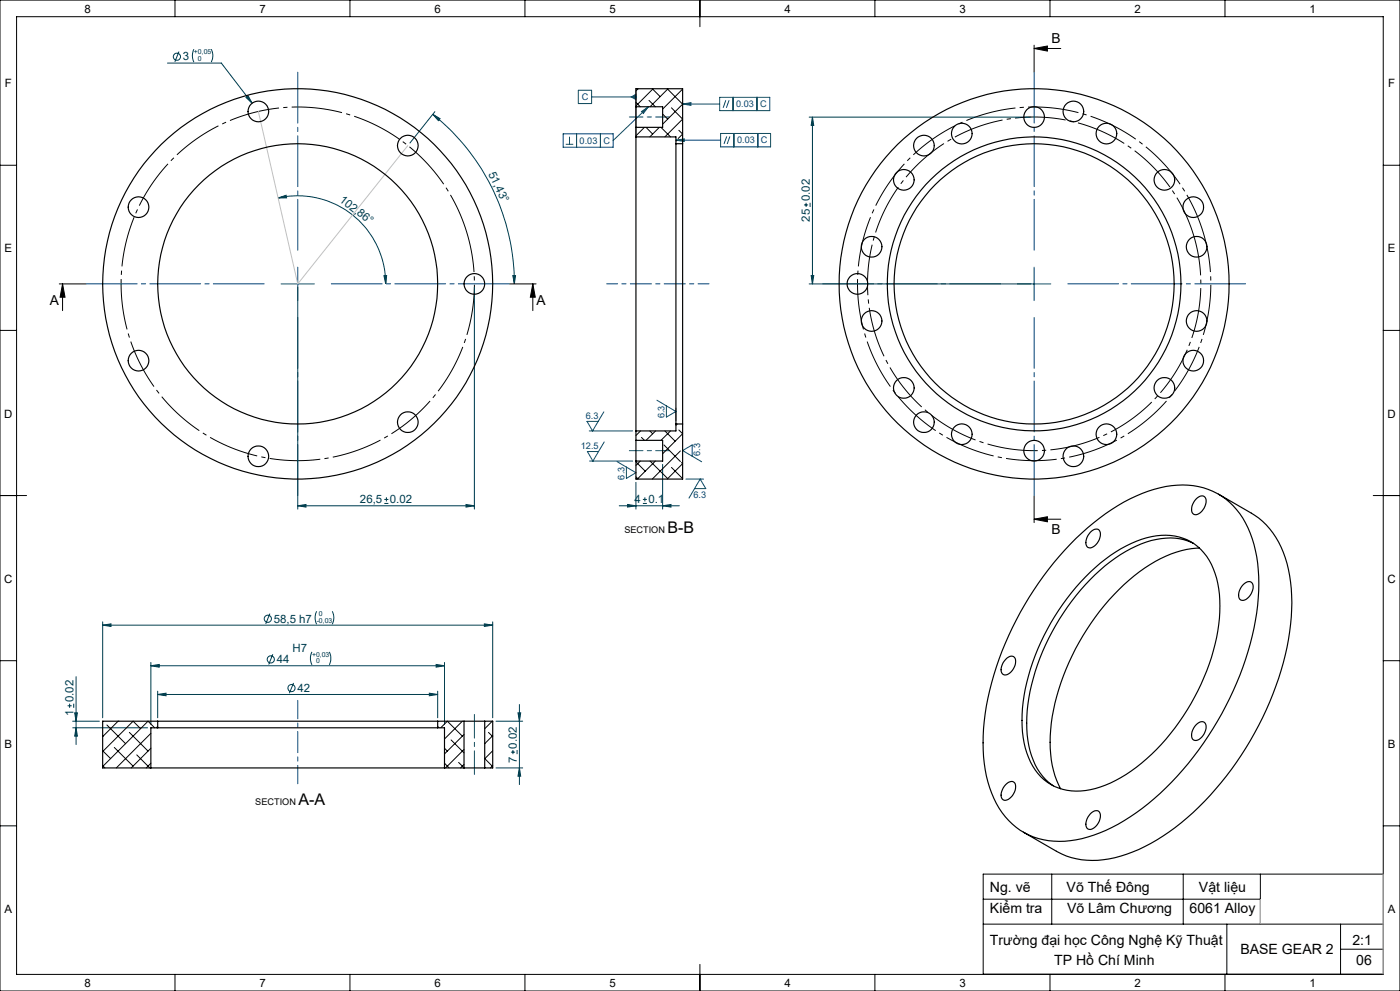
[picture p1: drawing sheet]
<svg xmlns="http://www.w3.org/2000/svg" width="420mm" height="297mm" viewBox="0 0 420 297" stroke-linecap="round" stroke-linejoin="round" font-family="sans-serif">
<g fill="none" stroke="#004040" stroke-width=".3">
<path d="M50.2 18.9h16.2l9.2 12M53.7 15.4l-1.2 3.1M58.2 14.7l-.5 1.8 .5 2.1M63.4 14.7l.5 1.8-.5 2.1M73.8 29.2l.6-.5 1.2 2.2zM129.8 34.3l2.2 1.3-.5 .6zM129.8 34.3a64.9 64.9 0 0 1 24.5 50.8M130.5 33.5l-7.5 9.4M242.7 35.1h66.5M243.7 35.1v50M243.7 35.1l.4 2.5h-.8zM83.4 59.3l2.4-.8 .2 .8z"/>
<path d="M83.4 59.3a26.4 26.4 0 0 1 32.3 25.8M241.2 61.4h1.2M241.8 60.8v1.2M243 60.8v1.2M89.3 86.1v66.5M115.2 82.6h.8l-.3 2.5zM142.3 86.1v66.5M153.8 82.6h.9l-.4 2.5zM242.7 85.1h66.5M243.3 82.6h.8l-.4 2.5zM198.8 139.2v13.4M89.3 151.6l2.5-.4v.8z"/>
<path d="M89.3 151.6h53M115.3 150.9h1.2M115.3 149.7h1.2M115.9 149v1.3M139.8 151.2l2.5 .4-2.5 .4zM185.8 151.6h18M188.3 151.2l2.5 .4-2.5 .4zM190.8 144.6v8M192.9 150.9h1.2M192.9 149.7h1.2M193.5 149v1.3M198.8 151.6l2.5-.4v.8z"/>
<path d="M30.8 187.4l2.5-.4v.7zM30.8 186.4v28.7M30.8 187.4h117M45.3 199.5l2.5-.4v.9zM45.3 198.5v18.6M45.3 199.5h88M81 183.9l-1.3 3.1M81.8 196.1l-1.2 3M93.6 195.4l-.5 1.4v1l.5 1.4M95 183.2l-.5 1.5 .2 1.5 .3 .9M98.8 195.4l.4 1.4v1.3l-.4 1.1M99.7 183.2l.5 1.8-.5 2.1"/>
<path d="M130.8 199.1l2.5 .4-2.5 .5zM133.3 198.5v18.6M145.3 187l2.5 .4-2.5 .3zM147.8 186.4v28.7M20.3 211.5h1.2M20.9 210.9v1.2M21.8 216.1h8M21.8 218.1h22.5M22.1 210.9v1.2M22.4 213.6h.8l-.4 2.5zM22.8 202.8v20.3M22.8 218.1l.4 2.5h-.8z"/>
<path d="M47.3 208.1l2.5-.4v.8zM47.3 207.1v8M47.3 208.1h84M88.1 204.7l-1.3 3M128.8 207.7l2.5 .4-2.5 .4zM131.3 207.1v8M148.8 216.1h8M155.4 213.6h.8l-.4 2.5zM155.8 211.1v24M148.8 230.1h8M153.3 225.4h1.2M153.9 224.8v1.2"/>
<path d="M155.1 224.8v1.2M155.8 230.1l.4 2.5h-.8z"/>
<circle cx="53.1" cy="17" r="1.08"/>
<circle cx="80.3" cy="185.5" r="1.07"/>
<circle cx="81.2" cy="197.6" r="1.07"/>
<circle cx="87.4" cy="206.2" r="1.07"/>
</g>
<g fill="none" stroke="#004080" stroke-width=".3">
<path d="M173.5 27.1h4v3.9h-4zM177.5 29.1h13.3M189.4 29.1l1.4-.8v1.5zM190.8 27.3v13.7M192.4 33.4l2.1-1.4-1.5 2zM194.5 32l-10.6 10.1M204.8 31.2h11.1M204.8 31.2l2.5-.4v.8zM215.9 29.2h15v4h-15zM217.7 30.1l-.7 2.2M218.7 30.1l-.8 2.2M219.9 29.2v4"/>
<path d="M227.1 29.2v4M168.9 40.1h15v4h-15zM169.7 43.2h2.3M170.9 41v2.2M173 40.1v4M180.1 40.1v4M202.8 42h13.4M202.8 42l2.5-.4v.8zM216.2 40h15v4h-15zM218 40.9l-.8 2.2M219 40.9l-.8 2.2M220.2 40v4"/>
<path d="M227.4 40v4M84.3 85.1h10M89.3 80.1v10M305.2 85.1h10M310.2 80.1v10M197.1 119.9l5.7 3.4-2.9 1.7v-3.4M176.8 129.1h13M176.9 138.2h12.9M181.2 123.4l-3.4 5.7-1.7-2.8h3.4M181.3 132.5l-3.4 5.7-1.7-2.9h3.4M185.1 138.3l5.7 3.4-2.9 1.7v-3.4M202.8 122.3v3.8"/>
<path d="M207.6 136.7v-3.4l-2.8 1.7 5.7 3.4M205.8 143.6h5.3M208.4 146.4h3.3l-1.7-2.8-3.3 5.7"/>
</g>
<g fill="none" stroke="#000" stroke-width=".3">
<path d="M0 0h420v297h-420zM5 5h410v287h-410zM52.5 0v5M105 0v5M157.5 0v5M210 0v8M262.5 0v5M310.2 14.5h8M310.2 13.5v8.1M310.2 14.5l4-.7v1.5zM315 0v5M367.5 0v5"/>
<path d="M0 49.5h5M415 49.5h5M0 99h5M17.8 85.1h8M18.8 85.1l.7 4h-1.5zM18.8 85.1v8M152.9 85.1h7.9M159.8 85.1l.8 4h-1.5zM159.8 85.1v8M415 99h5M0 148.5h8M310.2 148.6v8"/>
<path d="M310.2 155.6h8M310.2 155.6l4-.7v1.5zM412 148.5h8M0 198h5M415 198h5M0 247.5h5M415 247.5h5M295 277h119.9M295 269.5h83.1M315.5 262v15M355 262v15M368.1 277v15"/>
<path d="M378.1 262v15M402.2 277v15M414.9 262h-119.9v30h119.9M52.5 292v5M105 292v5M157.5 292v5M210 289v8M262.5 292v5M315 292v5M367.5 292v5M402.2 284.5h12.7"/>
</g>
<path d="M140 69.6a53 53 0 0 0-88.8-21.4 53 53 0 0 0 24.4 88.1 53 53 0 0 0 65.2-64.1l-.8-2.6M360.9 69.6a53 53 0 0 0-88.8-21.4 53 53 0 0 0 24.4 88.1 53 53 0 0 0 65.2-64.1l-.8-2.6" fill="none" stroke="#000" stroke-width=".3" stroke-dasharray="15.2 1.3 1.3 1.3" stroke-dashoffset="3" stroke-linecap="butt"/>
<path d="M358.1 70.4a50 50 0 0 0-83.8-20.1 50 50 0 0 0 23 83.1 50 50 0 0 0 61.5-60.4l-.7-2.6" fill="none" stroke="#000" stroke-width=".3" stroke-dasharray="15.2 1.3 1.3 1.3" stroke-dashoffset="2.9" stroke-linecap="butt"/>
<path d="M142.3 232.1v-18" fill="none" stroke="#004080" stroke-width=".3" stroke-dasharray="15.2 1.3 1.3 1.3" stroke-dashoffset="8.1"/>
<path d="M200.8 35.1h-12M200.8 135.1h-12" fill="none" stroke="#004080" stroke-width=".3" stroke-dasharray="15.2 1.3 1.3 1.3" stroke-dashoffset="11.1"/>
<path d="M89.3 75.1v-53.5M310.2 75.1v-53.5M79.3 85.1h-53.5M89.3 95.1v53.5M99.3 85.1h53.5M300.2 85.1h-53.5M310.2 95.1v53.5M320.2 85.1h53.5" fill="none" stroke="#004080" stroke-width=".3" stroke-dasharray="15.2 1.3 1.3 1.3" stroke-dashoffset="-.1"/>
<path d="M89.3 234.9v-25" fill="none" stroke="#004080" stroke-width=".3" stroke-dasharray="6.3 1.3 1.3 1.3" stroke-dashoffset=".8"/>
<path d="M182 85.1h30.7" fill="none" stroke="#004080" stroke-width=".3" stroke-dasharray="6.3 1.3 1.3 1.3" stroke-dashoffset="3.1"/>
<path d="M77.5 33.4l11.8 51.7 33-41.5M378.1 269.5v7.5M414.9 262v30" fill="none" stroke="#c0c0c0" stroke-width=".3"/>
<g fill="#000">
<path d="M310.2 14.5l4-.7v1.5zM310.2 155.6l4-.7v1.5z"/>
<path d="M159.8 85.1l.8 4h-1.5zM18.8 85.1l.7 4h-1.5z"/>
</g>
<path d="M204.8 31.2l2.5-.4v.8zM202.8 42l2.5-.4v.8zM192.4 33.4l2.1-1.4-1.5 2zM189.4 29.1l1.4 .7v-1.5z" fill="#004080"/>
<g fill="#004040">
<path d="M153.8 82.6h.9l-.4 2.5zM129.8 34.3l2.2 1.3-.5 .6z"/>
<path d="M115.2 82.6h.8l-.3 2.5zM83.4 59.3l2.4-.8 .2 .8z"/>
<path d="M139.8 151.2l2.5 .4-2.5 .4zM89.3 151.6l2.5-.4v.8zM145.3 187l2.5 .4-2.5 .3zM30.8 187.4l2.5-.4v.7zM198.8 151.6l2.5-.4v.8zM188.3 151.2l2.5 .4-2.5 .4z"/>
<path d="M73.8 29.2l1.8 1.7-1.2-2.2zM45.3 199.5l2.5-.4v.9zM130.8 199.1l2.5 .4-2.5 .5zM47.3 208.1l2.5-.4v.8zM128.8 207.7l2.5 .4-2.5 .4z"/>
<path d="M155.8 230.1l.4 2.5h-.8zM155.4 213.6h.8l-.4 2.5z"/>
<path d="M243.7 35.1l.4 2.5h-.8zM243.3 82.6h.8l-.4 2.5zM22.4 213.6h.8l-.4 2.5zM22.8 218.1l.4 2.5h-.8z"/>
</g>
<g fill="none" stroke="#000" stroke-width=".35">
<path d="M190.8 32v6.2M190.8 32h8v6.2h-8M190.8 32v-5.4h14v16.5M190.8 38.2v2.8M190.8 41v88.1M190.8 41h12v2.1M202.8 43.1v84M202.8 43.1h2M204.8 43.1v84M190.8 132v6.2M190.8 132h8v6.2h-8M190.8 129.1v2.9"/>
<path d="M202.8 127.1v2h-12M202.8 127.1h2M204.8 127.1v16.5h-14v-5.4M327.1 159.5a1.67 1.67 0 0 1 2.9-.3 4 4 0 0 1-3.3 5 2.07 2.07 0 0 1-.6-3.2zM358.8 149.6a1.67 1.67 0 0 1 2.9-.3 4 4 0 0 1-3.3 4.9 2.1 2.1 0 0 1-.6-3.1zM365.5 148.1l9.9 5.7a25.4 25.4 0 0 1 11.5 18.7 66.5 66.5 0 0 1-4.2 33.2 93.6 93.6 0 0 1-31.9 43.6 42.2 42.2 0 0 1-23.1 8.6 21 21 0 0 1-10.8-2.8l-9.9-5.7M322.8 161.4a56.4 56.4 0 0 1 25.2-15.2 22.1 22.1 0 0 1 22 5.4 31.7 31.7 0 0 1 7.6 21.2 82.4 82.4 0 0 1-11.1 41.2 86.5 86.5 0 0 1-29.3 32 37 37 0 0 1-21.1 6.1 21 21 0 0 1-18.6-14.4 48.3 48.3 0 0 1-1.6-26.1 97.4 97.4 0 0 1 26.9-50.2zM327.1 171.4a38.1 38.1 0 0 1 19.8-10.8 15.4 15.4 0 0 1 17.6 11.3 42.2 42.2 0 0 1-1.1 25.2 67.4 67.4 0 0 1-25.5 35 25.6 25.6 0 0 1-17.8 4.8 15.3 15.3 0 0 1-12.1-11.2 42.2 42.2 0 0 1 1.1-25.2 70.6 70.6 0 0 1 18-29.1zM358 162.8a18.7 18.7 0 0 0-15.7 .2 53.9 53.9 0 0 0-23.3 20.7 60.8 60.8 0 0 0-11 34.8 22 22 0 0 0 6.6 16l1.4 1M359.8 164.2a32 32 0 0 0-18 7.2 70.8 70.8 0 0 0-26.6 47.3 31.3 31.3 0 0 0 3 17.7M372.9 175.3a1.67 1.67 0 0 1 2.9-.3 4.3 4.3 0 0 1-2.9 4.9 1.42 1.42 0 0 1-1.3-2l.3-1.1zM301.7 197.6l.4-.4a1.49 1.49 0 0 1 2-.4 1.49 1.49 0 0 1 .6 1.9 3.9 3.9 0 0 1-3.4 3.6 2.07 2.07 0 0 1-.6-3.2z"/>
<path d="M47.3 218.1h84M47.3 216.1h84M47.3 216.1h-16.5v14h14.5M47.3 216.1v2M47.3 218.1h-2v12M131.3 216.1h7.9M131.3 218.1h2.1v12M131.3 216.1v2M139.2 216.1h6.2M139.2 216.1v14M145.4 216.1v14M145.4 216.1h2.4v14h-2.4"/>
<path d="M358.8 217.2a1.67 1.67 0 0 1 2.9-.2 4.3 4.3 0 0 1-2.9 4.9 1.42 1.42 0 0 1-1.3-2.1l.3-1zM45.3 230.1h88.1M133.4 230.1h5.8M139.2 230.1h6.2M301.7 235.2a1.58 1.58 0 0 1 1.5-1 1.58 1.58 0 0 1 1.5 1.1 4.1 4.1 0 0 1-3.4 4.6 2.09 2.09 0 0 1-.6-3.2zM327.1 243.9a1.67 1.67 0 0 1 2.9-.3 4 4 0 0 1-3.3 5 2.07 2.07 0 0 1-.6-3.2z"/>
<circle cx="77.5" cy="33.4" r="3.1"/>
<circle cx="310.2" cy="35.1" r="3.1"/>
<circle cx="322" cy="33.4" r="3.1"/>
<circle cx="122.3" cy="43.6" r="3.1"/>
<circle cx="271.1" cy="53.9" r="3.1"/>
<circle cx="277.2" cy="43.6" r="3.1"/>
<circle cx="288.5" cy="40" r="3.1"/>
<circle cx="331.9" cy="40" r="3.1"/>
<circle cx="349.3" cy="53.9" r="3.1"/>
<circle cx="41.6" cy="62.1" r="3.1"/>
<circle cx="261.5" cy="74" r="3.1"/>
<circle cx="358" cy="62.1" r="3.1"/>
<circle cx="359" cy="74" r="3.1"/>
<circle cx="89.3" cy="85.1" r="58.5"/>
<circle cx="89.3" cy="85.1" r="42"/>
<circle cx="142.3" cy="85.1" r="3.1"/>
<circle cx="257.2" cy="85.1" r="3.1"/>
<circle cx="261.5" cy="96.2" r="3.1"/>
<circle cx="310.2" cy="85.1" r="58.5"/>
<circle cx="310.2" cy="85.1" r="44.1"/>
<circle cx="310.2" cy="85.1" r="42"/>
<circle cx="359" cy="96.2" r="3.1"/>
<circle cx="41.6" cy="108.1" r="3.1"/>
<circle cx="271.1" cy="116.3" r="3.1"/>
<circle cx="349.3" cy="116.3" r="3.1"/>
<circle cx="358" cy="108.1" r="3.1"/>
<circle cx="77.5" cy="136.8" r="3.1"/>
<circle cx="122.4" cy="126.5" r="3.1"/>
<circle cx="277.2" cy="126.5" r="3.1"/>
<circle cx="288.5" cy="130.1" r="3.1"/>
<circle cx="310.2" cy="135.1" r="3.1"/>
<circle cx="322" cy="136.8" r="3.1"/>
<circle cx="331.9" cy="130.1" r="3.1"/>
</g>
<g fill="none" stroke="#000" stroke-width=".3">
<path d="M190.8 30.7l1.3 1.3M191.2 26.6l.1 .1M191.5 26.6l-.7 .6M193.3 38.2l-2.5 2.5M193.8 38.2l2 2M194.7 30.1l1.9 1.9M195.7 26.6l2.3 2.4M195.9 26.6l-5.1 5.1M197.8 38.2l-2.9 2.8M198.3 38.2l2.9 2.8M198.8 34.2l1.5 1.5M200.2 26.6l4.6 4.6-6 6"/>
<path d="M200.4 26.6l-5.4 5.4M201.4 32.3l3.4 3.4-5.3 5.3M203.7 39l1.1 1.2-1.4 1.3M204.8 26.7l-6 6M202.8 42.2h.1M190.8 138.4l2.8 2.8M192.1 138.2l-1.3 1.3M192.2 129.1l-1.4 1.4M192.4 131.1l.9 .9M194.9 129.1l.9 .9M195 138.2l5.3 5.2M196.6 138.2l-5.4 5.4"/>
<path d="M196.7 129.1l-2.9 2.9M199.2 133.3l4.9 5M199.5 129.1l3 3.1M201.2 129.1l-2.9 2.9M203.2 127.1l-.4 .4M203.7 128.9l1.1 1.1-6 6M204.1 135.1l-8.4 8.5M204.4 138.6l.4 .4-4.6 4.6M190.8 142.9l.7 .7M201.4 140.1l3.4 3.3-.2 .2M30.9 216.1l-.1 .1M32.1 217.3l5.6 5.6"/>
<path d="M35.4 216.1l-4.6 4.7M35.4 216.1h.1M38.8 219.5l5.6 5.6M42.2 218.4l-2.3-2.3-9.1 9.1M45.3 219.8l-10.4 10.3M46.4 218.1l-2-2-13.6 13.6M47.3 217.7l-.4 .4M131.3 217.7l.4 .4M132.2 218.1l2-2 4.5 4.5M138.7 216.1l-5.4 5.4M146.5 219.5l1.3 1.3M147.8 216.2l-.1-.1-2.3 2.3"/>
<path d="M30.8 229.5l.7 .6M30.8 225l2.4 2.4M30.8 220.5l.1 .1M34.3 224l5.6 5.6M41 226.2l3.9 3.9M45.3 224.3l-5.9 5.8M45.3 228.7l-1.4 1.4M133.3 228.7l1.4 1.4M133.3 224.3l.9 .8M135.3 221.8l3.9 3.8M137.6 228.5l1.6 1.6M139.2 220.1l-5.9 5.9"/>
<path d="M139.2 224.6l-5.5 5.5M139.2 229.1l-1 1M145.4 227.3l2.3 2.3M147.8 220.5l-2.4 2.3M147.8 225l-2.4 2.4M147.8 229.5l-.7 .6"/>
</g>
<g font-size="4.8">
<text x="200.3" y="159.7">B-B</text>
<text x="89.6" y="241.1">A-A</text>
</g>
<g font-size="4.2">
<text x="297" y="267.3">Ng. vẽ</text>
<text x="320" y="267.3">Võ Thế Đông</text>
<text x="359.7" y="267.3">Vật liệu</text>
<text x="297" y="273.7">Kiểm tra</text>
<text x="320.1" y="273.7">Võ Lâm Chương</text>
<text x="356.9" y="273.7">6061 Alloy</text>
<text x="297" y="283.1">Trường đại học Công Nghệ Kỹ Thuật</text>
<text x="372.1" y="285.9">BASE GEAR 2</text>
<text x="405.7" y="283.1">2:1</text>
<text x="316.3" y="289.1">TP Hồ Chí Minh</text>
<text x="406.9" y="289.1">06</text>
</g>
<g font-size="4.1">
<text x="315.5" y="12.8">B</text>
<text x="14.9" y="91.3">A</text>
<text x="161" y="91.3">A</text>
<text x="315.5" y="160.1">B</text>
</g>
<g font-size="3.4">
<text x="25.3" y="3.9">8</text>
<text x="77.8" y="3.9">7</text>
<text x="130.3" y="3.9">6</text>
<text x="182.8" y="3.9">5</text>
<text x="235.3" y="3.9">4</text>
<text x="287.8" y="3.9">3</text>
<text x="340.3" y="3.9">2</text>
<text x="392.8" y="3.9">1</text>
<text x="1.5" y="26.1">F</text>
<text x="416.5" y="26.1">F</text>
<text x="1.4" y="75.6">E</text>
<text x="416.4" y="75.6">E</text>
<text x="1.3" y="125.1">D</text>
<text x="416.3" y="125.1">D</text>
<text x="1.3" y="174.6">C</text>
<text x="416.3" y="174.6">C</text>
<text x="1.4" y="224.1">B</text>
<text x="416.4" y="224.1">B</text>
<text x="1.4" y="273.6">A</text>
<text x="416.4" y="273.6">A</text>
<text x="25.3" y="295.9">8</text>
<text x="77.8" y="295.9">7</text>
<text x="130.3" y="295.9">6</text>
<text x="182.8" y="295.9">5</text>
<text x="235.3" y="295.9">4</text>
<text x="287.8" y="295.9">3</text>
<text x="340.3" y="295.9">2</text>
<text x="392.8" y="295.9">1</text>
</g>
<g font-size="3.4" fill="#004040">
<text x="54.9" y="18.1">3</text>
<text x="146.4" y="52" transform="rotate(64 146.4 52)">51,43°</text>
<text x="101.6" y="60.1" transform="rotate(39 101.6 60.1)">102,86°</text>
<text x="243" y="60.3" transform="rotate(-90 243 60.3)">0.02</text>
<text x="243" y="66.5" transform="rotate(-90 243 66.5)">25</text>
<text x="108" y="150.8">26,5</text>
<text x="117" y="150.8">0.02</text>
<text x="190.3" y="150.8">4</text>
<text x="194.5" y="150.8">0.1</text>
<text x="82.1" y="186.6">58,5 h7</text>
<text x="87.8" y="195.5">H7</text>
<text x="83" y="198.7">44</text>
<text x="89.2" y="207.3">42</text>
<text x="22" y="214.7" transform="rotate(-90 22 214.7)">1</text>
<text x="22" y="210.4" transform="rotate(-90 22 210.4)">0.02</text>
<text x="155" y="224.4" transform="rotate(-90 155 224.4)">0.02</text>
<text x="155" y="228.6" transform="rotate(-90 155 228.6)">7</text>
</g>
<g font-size="2.7" fill="#004080">
<text x="174.5" y="30">C</text>
<text x="220.8" y="32.1">0.03</text>
<text x="228" y="32.1">C</text>
<text x="173.9" y="43">0.03</text>
<text x="181.1" y="43">C</text>
<text x="221.1" y="42.9">0.03</text>
<text x="228.3" y="42.9">C</text>
<text x="175.7" y="125.6">6.3</text>
<text x="199.3" y="125.4" transform="rotate(-90 199.3 125.4)">6.3</text>
<text x="174.3" y="134.7">12.5</text>
<text x="210.1" y="136.7" transform="rotate(-90 210.1 136.7)">6.3</text>
<text x="187.3" y="143.7" transform="rotate(-90 187.3 143.7)">6.3</text>
<text x="208" y="149.2">6.3</text>
</g>
<g font-size="2.7">
<text x="187.3" y="159.7">SECTION</text>
<text x="76.6" y="241.1">SECTION</text>
</g>
<g font-size="2.1" fill="#004040">
<text x="58.2" y="16.2">+0,05</text>
<text x="59.4" y="18.1">0</text>
<text x="95.7" y="184.7">0</text>
<text x="95" y="186.6">-0,03</text>
<text x="93.6" y="196.8">+0,03</text>
<text x="94.8" y="198.8">0</text>
</g>
</svg>
